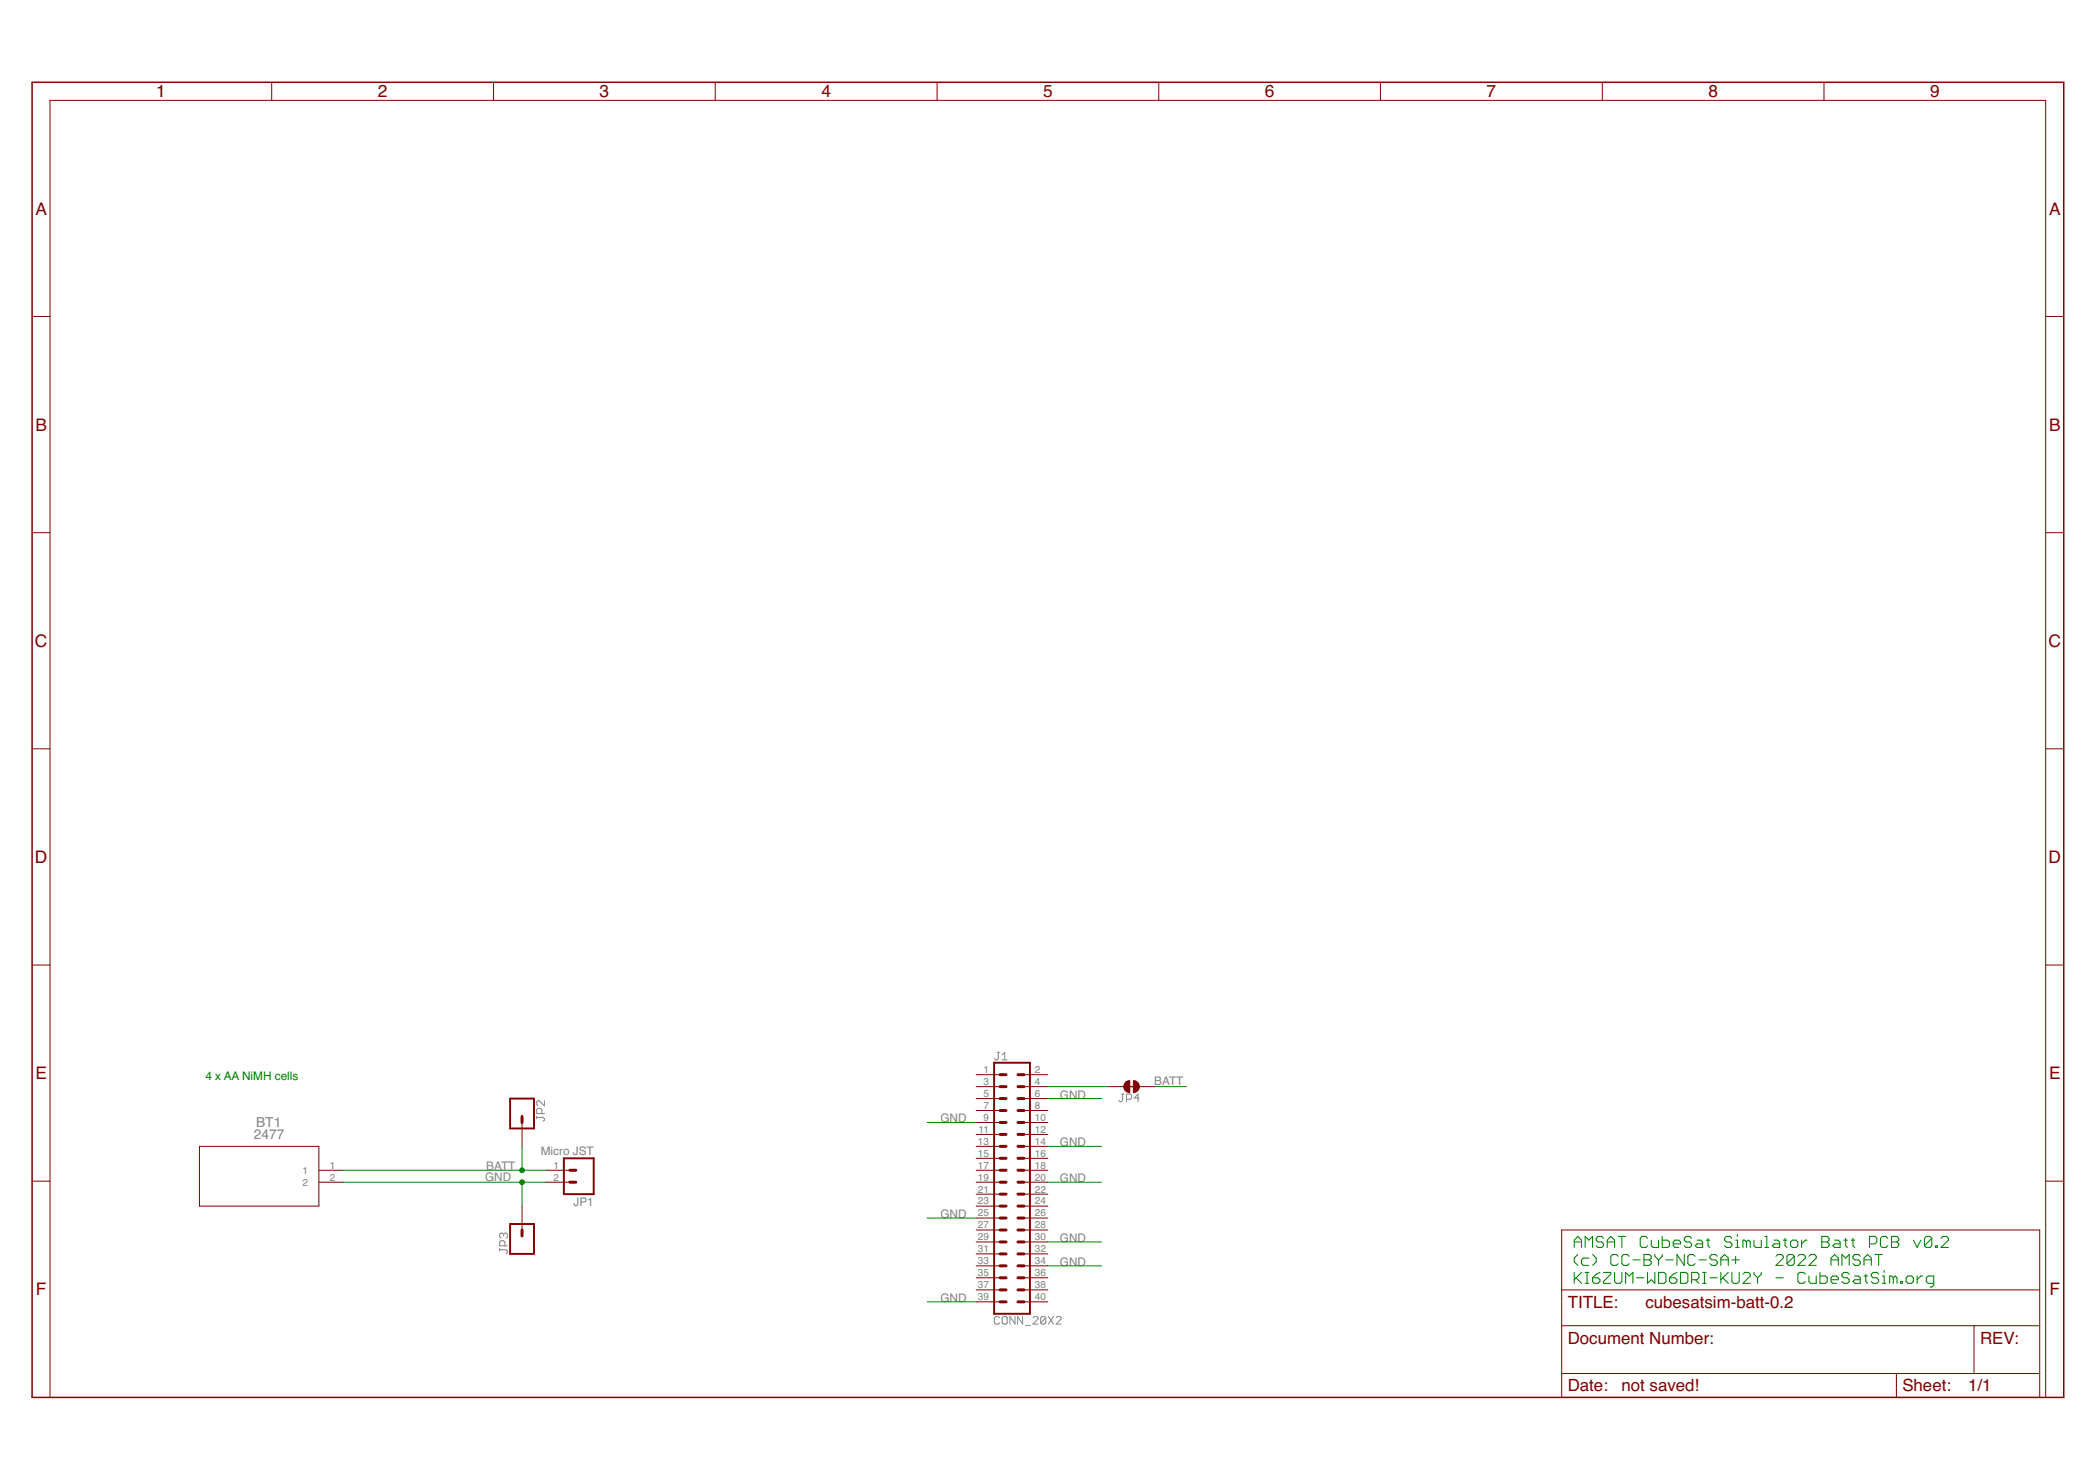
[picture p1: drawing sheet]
<svg xmlns="http://www.w3.org/2000/svg" width="297mm" height="210mm" viewBox="0 0 297 210" stroke-linecap="round" stroke-linejoin="round" font-family="sans-serif">
<g fill="none" stroke="#808080" stroke-width=".14">
<path d="M76.1 158.4h.9l.2 .2v.1l-.2 .2M76.1 158.2v.4M76.8 157.8v-.5l-.2-.2h-.3l-.2 .2v.5h1.1M77.2 156v.7l-.7-.7h-.2l-.2 .2v.3l.2 .2M141.4 149.1h.3M141.5 149.1v1l-.1 .1h-.2l-.2-.1M142.1 150.2h.7M142.1 149.5l.4-.4v1.1M159 155.1h.3M159.2 155.1v.9l-.2 .1h-.2l-.2-.1M159.7 155.8h.6l.1-.2v-.3l-.1-.2h-.6v1M161.5 155.6h-.7l.6-.5v1"/>
<path d="M70.8 177.1h1l.1 .2v.2l-.1 .2M70.8 177v.3M71.4 174.9l.2-.1h.2l.1 .1v.4l-.1 .2M71.4 174.9l-.2-.1h-.2l-.2 .1v.4l.2 .2M71.4 174.9v.2M71.6 176.6v-.6l-.2-.1h-.4l-.2 .1v.6h1.1M141.7 186.8l-.2-.2h-.3l-.2 .2v.7l.2 .2h.3l.2-.2M142.3 186.6h.3l.2 .2v.7l-.2 .2h-.3l-.2-.2v-.7zM143.9 186.6v1.1l-.7-1.1v1.1M145 186.6v1.1l-.7-1.1v1.1M145.4 187.9h.7M146.5 186.8l.1-.2h.4l.2 .2v.1l-.7 .8h.7"/>
<path d="M148.3 186.8l-.2-.2h-.4l-.1 .2v.7M148.3 186.8v.7l-.2 .2h-.4l-.1-.2M148.3 186.8l-.7 .7M148.7 186.6l.7 1.1M149.4 186.6l-.7 1.1M149.7 186.8l.2-.2h.4l.2 .2v.1l-.8 .8h.8"/>
</g>
<path d="M4.6 11.7h288v186.4h-288z" fill="none" stroke="#800000" stroke-width=".21"/>
<g fill="none" stroke="#800000" stroke-width=".14">
<path d="M38.5 11.7v2.5M70 11.7v2.5M101.4 11.7v2.5M132.9 11.7v2.5M164.3 11.7v2.5M195.7 11.7v2.5M227.2 11.7v2.5M258.6 11.7v2.5M4.6 44.9h2.5M290 44.9h2.6M4.6 75.5h2.5M290 75.5h2.6"/>
<path d="M4.6 106.1h2.5M290 106.1h2.6M4.6 136.8h2.5M290 136.8h2.6M74 159.1v3.4M138.4 159.1h3.4M138.4 157.4h3.4M138.4 155.7h3.4M138.4 154h3.4M138.4 152.3h3.4M145.2 159.1h3.4M145.2 157.4h3.4"/>
<path d="M145.2 155.7h3.4M145.2 154h3.4M145.2 152.3h3.4M157.1 154h2.2M161.5 154h2.3M4.6 167.4h2.5M28.3 162.5h16.9v8.4h-16.9zM45.2 165.9h3.4M45.2 167.6h3.4M74 170.9v3.4M77.4 165.9h3.4M77.4 167.6h3.4"/>
<path d="M138.4 174.3h3.4M138.4 165.9h3.4M138.4 167.6h3.4M138.4 170.9h3.4M138.4 162.5h3.4M138.4 172.6h3.4M138.4 169.2h3.4M138.4 164.2h3.4M138.4 160.8h3.4M138.4 176h3.4M138.4 177.7h3.4M138.4 179.4h3.4"/>
<path d="M145.2 174.3h3.4M145.2 165.9h3.4M145.2 167.6h3.4M145.2 170.9h3.4M145.2 162.5h3.4M145.2 172.6h3.4M145.2 169.2h3.4M145.2 164.2h3.4M145.2 160.8h3.4M145.2 176h3.4M145.2 177.7h3.4M145.2 179.4h3.4"/>
<path d="M221.4 174.3h67.8v23.8h-67.8zM290 167.4h2.6M7.1 198.1v-183.9h282.9v183.9M138.4 182.8h3.4M138.4 181.1h3.4M138.4 184.5h3.4M145.2 182.8h3.4M145.2 181.1h3.4M145.2 184.5h3.4M221.4 187.9h67.8M221.4 194.7h67.8M221.4 182.8h67.8"/>
<path d="M268.9 194.7v3.4M279.9 187.9v6.8"/>
</g>
<path d="M72.3 155.7h3.4v4.2h-3.4zM140.9 150.6h5.1v35.6h-5.1zM72.3 173.5h3.4v4.2h-3.4zM79.9 164.2h4.3v5h-4.3z" fill="none" stroke="#800000" stroke-width=".28"/>
<g fill="none" stroke="#800000" stroke-width=".42">
<path d="M74 158.2v.9M141.8 159.1h.8M141.8 157.4h.8M141.8 155.7h.8M141.8 154h.8M141.8 152.3h.8M144.3 159.1h.9M144.3 157.4h.9M144.3 155.7h.9M144.3 154h.9M144.3 152.3h.9M74 174.3v.9"/>
<path d="M80.8 167.6h.8M80.8 165.9h.8M141.8 167.6h.8M141.8 165.9h.8M141.8 169.2h.8M141.8 170.9h.8M141.8 172.6h.8M141.8 164.2h.8M141.8 162.5h.8M141.8 160.8h.8M141.8 177.7h.8M141.8 179.4h.8"/>
<path d="M141.8 176h.8M141.8 174.3h.8M144.3 167.6h.9M144.3 165.9h.9M144.3 169.2h.9M144.3 170.9h.9M144.3 172.6h.9M144.3 164.2h.9M144.3 162.5h.9M144.3 160.8h.9M144.3 177.7h.9M144.3 179.4h.9"/>
<path d="M144.3 176h.9M144.3 174.3h.9M141.8 181.1h.8M141.8 182.8h.8M141.8 184.5h.8M144.3 181.1h.9M144.3 182.8h.9M144.3 184.5h.9"/>
</g>
<g fill="#800000" stroke="#800000" stroke-width=".14">
<path d="M160.7 153.2h.3a.84 .84 0 0 1 .5 .8h-.8z" fill-rule="evenodd"/>
<path d="M160.7 154h.8v.1a.86 .86 0 0 1-.8 .8z" fill-rule="evenodd"/>
<path d="M159.6 153.4l.6-.2v1.7a.86 .86 0 0 1-.8-.6 .86 .86 0 0 1 .2-.9z" fill-rule="evenodd"/>
</g>
<path d="M159.9 154h1.2" fill="none" stroke="#800000" stroke-width=".19"/>
<g fill="none" stroke="#008000" stroke-width=".15">
<path d="M223.2 176.8v-1l.5-.6 .5 .6v1M223.2 176h1M223.7 177.8l-.5 .5v.5l.5 .5M224.7 176.8v-1.6l.6 .6 .5-.6v1.6M225.3 178.3h-.8l-.3 .3v.5l.3 .2h.8M225.8 177.8l.5 .5v.5l-.5 .5M227.4 175.5l-.3-.3h-.5l-.3 .3v.3l.3 .2h.5l.3 .3v.3l-.3 .2h-.5l-.3-.2M227.9 176h1M227.9 176.8v-1l.5-.6 .5 .6v1M229.4 175.2h1.1M229.4 178.1l-.2-.3h-.5l-.3 .3v1l.3 .2h.5l.2-.2M230 175.2v1.6"/>
<path d="M231 178.1l-.3-.3h-.5l-.2 .3v1l.2 .2h.5l.3-.2M231.5 178.6h1.1M233.1 177.8h.7l.3 .3v.2l-.3 .3 .3 .2v.3l-.3 .2h-.7zM233.1 178.6h.7M233.6 175.5l-.3-.3h-.5l-.2 .3v1.1l.2 .2h.5l.3-.2M234.1 175.8v.8l.3 .2h.8v-1M234.6 177.8v.3l.6 .5M235.2 178.6v.7M235.7 175.2v1.6h.8l.2-.2v-.6l-.2-.2h-.8M235.7 177.8v.3l-.5 .5M236.2 178.6h1M237.2 176.3h1.1v-.3l-.3-.2h-.5l-.3 .2v.6l.3 .2h.5"/>
<path d="M238.8 177.8v1.5l-1-1.5v1.5M239.8 175.5l-.2-.3h-.5l-.3 .3v.3l.3 .2h.5l.2 .3v.3l-.2 .2h-.5l-.3-.2M240.3 178.1l-.2-.3h-.5l-.3 .3v1l.3 .2h.5l.2-.2M240.6 175.8h.5l.3 .2v.8h-.8l-.3-.2 .3-.3h.8M240.9 178.6h1M241.9 175.8h.5M242.2 175.5v1.1l.2 .2M243.5 178.1l-.3-.3h-.5l-.3 .3v.2l.3 .3h.5l.3 .2v.3l-.3 .2h-.5l-.3-.2M244 178.6h1M244 179.3v-1l.5-.5 .5 .5v1M245.6 175.5l-.3-.3h-.5l-.3 .3v.3l.3 .2h.5l.3 .3v.3l-.3 .2h-.5l-.3-.2M245.6 178.6h1"/>
<path d="M246.1 176.8h.5M246.1 175.8h.2v1M246.1 178.1v1M246.3 175v.2M247.6 176l-.2-.2h-.3v1M247.6 176v.8M247.6 176l.3-.2 .3 .2v.8M248.7 175.8v.8l.2 .2h.8v-1M250.2 175.2h.3v1.6M250.2 176.8h.6M251.5 175.8h.6l.2 .2v.8h-.8l-.2-.2 .2-.3h.8M251.8 178.1l.3-.3h.5l.2 .3v.2l-1 1h1"/>
<path d="M252.8 175.8h.6M253.1 175.5v1.1l.3 .2M253.9 176l.2-.2h.6l.2 .2v.6l-.2 .2h-.6l-.2-.2zM254.4 178.1l-.3-.3h-.5l-.2 .3v1M254.4 178.1v1l-.3 .2h-.5l-.2-.2M254.4 178.1l-1 1M254.9 178.1l.3-.3h.5l.3 .3v.2l-1.1 1h1.1M255.4 175.8v1M256.2 175.8h-.2l-.6 .5M256.5 178.1l.2-.3h.6l.2 .3v.2l-1 1h1M258.3 176h.8M258.3 175.2h.8l.2 .3v.3l-.2 .2 .2 .3v.3l-.2 .2h-.8z"/>
<path d="M259.6 178.6h1M259.6 179.3v-1l.5-.5 .5 .5v1M260.1 175.8h.5l.3 .2v.8h-.8l-.2-.2 .2-.3h.8M261.2 179.3v-1.5l.5 .5 .5-.5v1.5M261.4 175.8h.5M261.7 175.5v1.1l.2 .2M262.5 175.8h.5M262.7 175.5v1.1l.3 .2M263.8 178.1l-.3-.3h-.5l-.3 .3v.2l.3 .3h.5l.3 .2v.3l-.3 .2h-.5l-.3-.2M264.3 178.6h1M264.3 179.3v-1l.5-.5 .5 .5v1M265.1 176.3h.7l.3-.3v-.5l-.3-.3h-.7v1.6"/>
<path d="M265.8 177.8h1.1M266.4 177.8v1.5M267.7 175.5l-.3-.3h-.5l-.3 .3v1.1l.3 .2h.5l.3-.2M268.2 176h.8M268.2 175.2h.8l.2 .3v.3l-.2 .2 .2 .3v.3l-.2 .2h-.8zM271.3 175.8l.5 1 .6-1M273.9 175.5l-.3-.3h-.5l-.2 .3v1.1M273.9 175.5v1.1l-.3 .2h-.5l-.2-.2M273.9 175.5l-1 1.1M274.4 176.6h.3v.2h-.3zM275.2 175.5l.3-.3h.5l.2 .3v.3l-1 1h1M223.2 180.3v1.6"/>
<path d="M223.5 181.1l.7 .8M224.2 180.3l-1 1.1M224.7 181.9h.6M224.7 180.3h.6M225 180.3v1.6M225.8 181.1h.8l.2 .3v.2l-.2 .3h-.5l-.3-.3zM226.8 180.3l-.5 .3-.5 .5M227.4 180.3h1v.3l-1 1v.3h1M228.9 180.3v1.3l.3 .3h.5l.3-.3v-1.3M230.5 181.9v-1.6l.5 .5 .5-.5v1.6M232 181.1h1.1M233.6 180.3v1.6l.5-.5 .5 .5v-1.6"/>
<path d="M235.2 180.3h.7l.3 .3v1l-.3 .3h-.7zM236.7 181.1h.8l.3 .3v.2l-.3 .3h-.5l-.3-.3zM237.8 180.3l-.6 .3-.5 .5M238.3 180.3h.8l.2 .3v1l-.2 .3h-.8zM239.8 181.4h.8l.3-.3v-.5l-.3-.3h-.8v1.6M240.3 181.4l.6 .5M241.4 181.9h.5M241.4 180.3h.5M241.7 180.3v1.6M242.4 181.1h1.1M244 180.3v1.6M244.3 181.1l.7 .8"/>
<path d="M245 180.3l-1 1.1M245.6 180.3v1.3l.2 .3h.5l.3-.3v-1.3M247.1 180.6l.3-.3h.5l.3 .3v.2l-1.1 1.1h1.1M248.7 180.3v.3l.5 .5M249.2 181.1v.8M249.7 180.3v.3l-.5 .5M251.8 181.1h1M256 180.6l-.3-.3h-.5l-.3 .3v1l.3 .3h.5l.3-.3M256.5 180.8v.8l.2 .3h.8v-1.1M258 180.3v1.6h.8l.3-.3v-.5l-.3-.3h-.8M259.6 181.4h1v-.3l-.2-.3h-.5l-.3 .3v.5l.3 .3h.5M262.2 180.6l-.3-.3h-.5l-.2 .3v.2l.2 .3h.5l.3 .3v.2l-.3 .3h-.5l-.2-.3"/>
<path d="M263 180.8h.5l.3 .3v.8h-.8l-.3-.3 .3-.2h.8M264.3 180.8h.5M264.5 180.6v1l.3 .3M266.4 180.6l-.3-.3h-.5l-.3 .3v.2l.3 .3h.5l.3 .3v.2l-.3 .3h-.5l-.3-.3M266.9 181.9h.5M266.9 180.8h.2v1.1M267.1 180.1v.2M268.4 181.1l-.2-.3h-.3v1.1M268.4 181.1v.8M268.4 181.1l.3-.3 .3 .3v.8M269.5 181.6h.2v.3h-.2zM270.3 181.1l.2-.3h.5l.3 .3v.5l-.3 .3h-.5l-.2-.3z"/>
<path d="M271.8 180.8v1.1M272.6 180.8h-.2l-.6 .6M274.2 181.9h-.8l-.3-.3v-.5l.3-.3h.8v1.4l-.3 .2h-.3"/>
</g>
<g fill="none" stroke="#008000" stroke-width=".14">
<path d="M131.5 159.1h6.9M148.6 155.7h7.6M148.6 154h8.5M163.8 154h4.4M48.6 167.6h28.8M48.6 165.9h28.8M74 162.5v3.4M74 167.6v3.3M131.5 172.6h6.9M148.6 167.6h7.6M148.6 162.5h7.6M148.6 176h7.6"/>
<path d="M148.6 179.4h7.6M131.5 184.5h6.9"/>
</g>
<g fill="#008000" stroke="#008000" stroke-width=".14">
<circle cx="74" cy="167.6" r=".34"/>
<circle cx="74" cy="165.9" r=".34"/>
</g>
<g font-size="2.5" fill="#800000">
<text x="22.1" y="13.8">1</text>
<text x="53.6" y="13.8">2</text>
<text x="85" y="13.8">3</text>
<text x="116.5" y="13.8">4</text>
<text x="147.9" y="13.8">5</text>
<text x="179.3" y="13.8">6</text>
<text x="210.8" y="13.8">7</text>
<text x="242.2" y="13.8">8</text>
<text x="273.7" y="13.8">9</text>
<text x="5" y="30.4">A</text>
<text x="290.5" y="30.4">A</text>
<text x="5" y="61">B</text>
<text x="290.5" y="61">B</text>
<text x="4.9" y="91.7">C</text>
<text x="290.4" y="91.7">C</text>
<text x="4.9" y="122.3">D</text>
<text x="290.4" y="122.3">D</text>
<text x="5" y="153">E</text>
<text x="290.5" y="153">E</text>
<text x="5.1" y="183.6">F</text>
<text x="290.6" y="183.6">F</text>
</g>
<g font-size="2.4" fill="#800000">
<text x="222.3" y="185.3">TITLE:</text>
<text x="233.3" y="185.3">cubesatsim-batt-0.2</text>
<text x="222.3" y="190.4">Document Number:</text>
<text x="280.7" y="190.4">REV:</text>
<text x="222.3" y="197.2">Date:</text>
<text x="229.9" y="197.2">not saved!</text>
<text x="269.7" y="197.2">Sheet:</text>
<text x="279" y="197.2">1/1</text>
</g>
<g font-size="1.9" fill="#808080">
<text x="36" y="161.5">2477</text>
<text x="36.3" y="159.8">BT1</text>
</g>
<text font-size="1.7" fill="#008000" x="29.1" y="153.1">4 x AA NiMH cells</text>
<g font-size="1.7" fill="#808080">
<text x="150.3" y="155.7">GND</text>
<text x="163.7" y="153.8">BATT</text>
<text x="133.3" y="159.1">GND</text>
<text x="68.8" y="167.4">GND</text>
<text x="68.9" y="165.9">BATT</text>
<text x="76.7" y="163.7">Micro JST</text>
<text x="150.3" y="162.5">GND</text>
<text x="150.3" y="167.6">GND</text>
<text x="81.3" y="170.9">JP1</text>
<text x="133.3" y="172.6">GND</text>
<text x="150.3" y="176">GND</text>
<text x="150.3" y="179.4">GND</text>
<text x="133.3" y="184.5">GND</text>
</g>
<g font-size="1.4" fill="#808080">
<text x="139.5" y="152.1">1</text>
<text x="139.5" y="153.8">3</text>
<text x="139.5" y="155.5">5</text>
<text x="146.7" y="155.5">6</text>
<text x="146.7" y="153.8">4</text>
<text x="146.7" y="152.1">2</text>
<text x="138.8" y="160.5">11</text>
<text x="139.5" y="157.2">7</text>
<text x="139.5" y="158.8">9</text>
<text x="146.7" y="160.5">12</text>
<text x="146.7" y="158.8">10</text>
<text x="146.7" y="157.2">8</text>
<text x="42.9" y="166.4">1</text>
<text x="46.8" y="165.6">1</text>
<text x="46.8" y="167.3">2</text>
<text x="78.5" y="165.6">1</text>
<text x="78.5" y="167.3">2</text>
<text x="138.7" y="162.2">13</text>
<text x="138.7" y="163.9">15</text>
<text x="138.7" y="165.6">17</text>
<text x="138.7" y="167.3">19</text>
<text x="146.7" y="167.3">20</text>
<text x="146.7" y="165.6">18</text>
<text x="146.7" y="163.9">16</text>
<text x="146.7" y="162.2">14</text>
<text x="42.9" y="168.1">2</text>
<text x="138.7" y="169">21</text>
<text x="138.7" y="170.7">23</text>
<text x="138.7" y="172.4">25</text>
<text x="146.7" y="172.4">26</text>
<text x="146.7" y="170.7">24</text>
<text x="146.7" y="169">22</text>
<text x="138.7" y="174.1">27</text>
<text x="138.7" y="175.8">29</text>
<text x="138.7" y="177.5">31</text>
<text x="138.7" y="179.2">33</text>
<text x="146.7" y="174.1">28</text>
<text x="146.7" y="175.8">30</text>
<text x="146.7" y="177.5">32</text>
<text x="146.7" y="179.2">34</text>
<text x="138.7" y="180.9">35</text>
<text x="138.7" y="182.6">37</text>
<text x="138.7" y="184.3">39</text>
<text x="146.7" y="180.9">36</text>
<text x="146.7" y="182.6">38</text>
<text x="146.7" y="184.3">40</text>
</g>
</svg>
